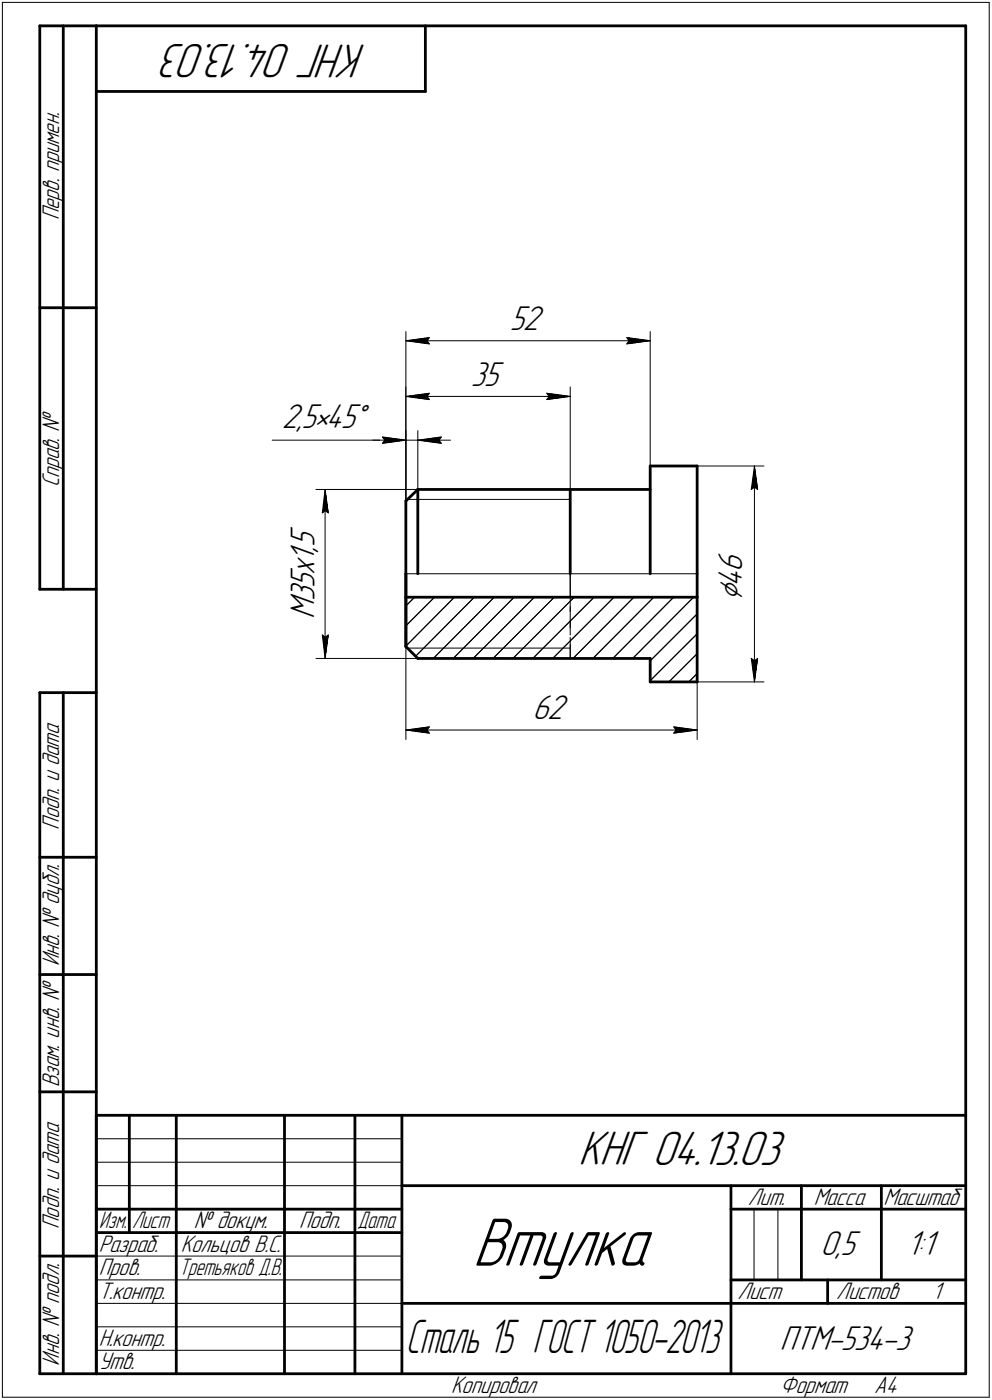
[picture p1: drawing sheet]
<svg xmlns="http://www.w3.org/2000/svg" width="211mm" height="298mm" viewBox="0 0 211 298" stroke-linecap="round" stroke-linejoin="round" font-family="sans-serif">
<g fill="none" stroke="#000" stroke-width=".21">
<path d="M.5 .5v297zM.5 .5h210zM210.5 .5v297zM86.4 70.6v41.6zM86.4 72.6l5-.7zM86.4 72.6l5 .6zM86.4 72.6h51.9zM90.8 72.6l.6 .6zM91.4 71.9l-.6 .7zM133.3 73.2l5-.6zM133.3 71.9l.6 .7zM133.3 71.9l5 .7z"/>
<path d="M133.9 72.6l-.6 .6zM138.3 70.6v33.6zM57.9 93.7h23.5zM79.3 93.7h7.1zM81.4 93.7h5zM81.4 93l5 .7zM81.4 93l.5 .7zM81.4 94.4l5-.7zM81.9 93.7l-.5 .7zM86.4 82.4v24.3zM86.4 91.7v15zM86.4 84.4l5-.7z"/>
<path d="M86.4 84.4l5 .7zM86.4 84.4h34.9zM86.4 93.7h2.5zM88.9 91.7v12.5zM88.9 93.7l5 .7zM88.9 93.7l5-.7zM88.9 93.7h6.9zM90.8 84.4l.6 .7zM91.4 83.7l-.6 .7zM93.4 93.7l.5 .7zM93.9 93l-.5 .7zM116.3 85.1l5-.7z"/>
<path d="M116.3 83.7l.5 .7zM116.3 83.7l5 .7zM116.8 84.4l-.5 .7zM121.3 82.4v31.1zM148.3 99.2h14.3zM160.5 99.2l.7 5zM160.5 99.2l-.6 5zM160.5 99.2v46zM67.2 104.2h21.7zM68.6 109.2l.6-.5zM69.2 104.2l.6 5zM69.2 108.7l.6 .5z"/>
<path d="M69.2 104.2l-.6 5zM69.2 104.2v36zM86.7 106.3h2.2zM88.9 106.3h32.4zM121.3 104.2v18.5zM159.9 104.2l.6-.5zM160.5 103.7l.7 .5zM68.6 135.2l.6 5zM68.6 135.2l.6 .5zM69.2 135.7l.6-.5zM69.8 135.2l-.6 5zM86.4 133.3l6.1-6.1z"/>
<path d="M86.4 122.2v15.5zM86.4 122.2h61.9zM86.4 137.2v20.3zM86.7 138h34.6zM88.2 127.2l-1.8 1.8zM96.7 127.2l-10.3 10.4zM100.9 127.2l-12.5 12.6zM105.2 127.2l-13 13zM109.4 127.2l-13 13zM121.3 122.7v4.5zM121.3 129.2v4.5zM121.3 135.7v4.5z"/>
<path d="M121.3 122.2v5zM121.3 137.2v3zM121.3 132.2v3zM121.3 127.2v3zM134.9 127.2l-13 13zM139.1 127.2l-12.9 13zM143.3 127.2l-12.9 13zM147.6 127.2l-13 13zM148.3 136.2v21.3zM67.2 140.2h46.4zM86.4 155.4l5-.6zM86.4 155.4l5 .7z"/>
<path d="M86.4 155.4h61.9zM90.8 155.4l.6 .7zM91.4 154.8l-.6 .6zM100.7 140.2l13-13zM104.9 140.2l13-13zM109.1 140.2l13.1-13zM113.4 140.2l13-13zM117.6 140.2l13-13zM138.3 144.9l10-9.9zM138.3 140.7l10-10zM142.3 145.2l6-6zM143.3 156.1l5-.7z"/>
<path d="M143.3 154.8l.5 .6zM143.3 154.8l5 .6zM143.8 155.4l-.5 .7zM146.6 145.2l1.7-1.8zM148.3 145.2h14.3zM159.9 140.2l.6 5zM159.9 140.2l.6 .5zM160.5 140.7l.7-.5zM161.2 140.2l-.7 5zM20.5 247.5h65zM20.5 252.5h65zM20.5 242.5h65z"/>
<path d="M160.4 257.5v15zM165.5 257.5v15zM20.5 267.5h65zM20.5 272.5h65zM20.5 277.5h65zM.5 297.5h210zM20.5 282.5h65zM20.5 287.5h65z"/>
</g>
<g fill="none" stroke="#000" stroke-width=".59">
<path d="M8.5 5.5v120zM8.5 5.5h12zM13.5 5.5v120zM20.5 5.5v287zM20.5 5.5h185zM20.5 19.5h70zM90.5 5.5v14zM205.5 5.5v287zM8.5 65.5h12zM138.3 99.2v23zM138.3 99.2h10zM148.3 99.2v23z"/>
<path d="M86.4 106.7l2.5-2.5zM86.4 106.7v15.5zM88.9 104.2h49.4zM88.9 104.2v18zM121.3 104.2v18zM8.5 125.5h12zM86.4 122.2v15.5zM86.4 122.2v5zM86.4 137.7l2.5 2.5zM86.4 127.2h61.9zM86.4 127.2v10.5zM148.3 122.2v5z"/>
<path d="M148.3 127.2v18zM8.5 147.5v145zM8.5 147.5h12zM13.5 147.5v145zM88.9 140.2h49.4zM138.3 145.2h10zM138.3 140.2v5zM8.5 182.5h12zM8.5 207.5h12zM8.5 232.5h12zM20.5 237.5h185zM20.5 237.5v55z"/>
<path d="M27.5 237.5v25zM37.5 237.5v55zM60.5 237.5v55zM75.5 237.5v55zM85.5 237.5v55zM20.5 257.5h65zM85.5 252.5h120zM155.5 252.5v40zM155.5 257.5h15zM170.5 252.5v20zM170.5 257.5h35zM187.5 252.5v20z"/>
<path d="M8.5 267.5h12zM20.5 262.5h65zM85.5 277.5h70zM155.5 277.5h50zM155.5 272.5h50zM176.1 272.5v5zM8.5 292.5h12zM20.5 292.5h185z"/>
</g>
<g fill="#fff" stroke="#fff" stroke-width=".21">
<path d="M113.3 148.4h7.9zM113.3 148.5h7.9zM113.3 148.6h7.9zM113.3 148.7h7.9zM113.3 148.8h7.9zM113.3 148.8h7.9zM113.3 148.9h7.9zM113.3 149h7.9zM113.3 149.1h7.9zM113.3 149.2h7.9zM113.3 149.3h7.9zM113.3 149.4h7.9zM113.3 149.4h7.9zM113.3 149.5h7.9zM113.3 149.6h7.9zM113.3 149.7h7.9zM113.3 149.8h7.9zM113.3 149.9h7.9zM113.3 149.9h7.9zM113.3 150h7.9zM113.3 150.1h7.9zM113.3 150.2h7.9zM113.3 150.3h7.9zM113.3 150.4h7.9zM113.3 150.5h7.9zM113.3 150.5h7.9zM113.3 150.6h7.9zM113.3 150.7h7.9zM113.3 150.8h7.9zM113.3 150.9h7.9zM113.3 151h7.9zM113.3 151h7.9zM113.3 151.1h7.9zM113.3 151.2h7.9zM113.3 151.3h7.9zM113.3 151.4h7.9zM113.3 151.5h7.9zM113.3 151.6h7.9zM113.3 151.6h7.9zM113.3 151.7h7.9zM113.3 151.8h7.9zM113.3 151.9h7.9zM113.3 152h7.9zM113.3 152.1h7.9zM113.3 152.1h7.9zM113.3 152.2h7.9zM113.3 152.3h7.9zM113.3 152.4h7.9zM113.3 152.5h7.9zM113.3 152.6h7.9zM113.3 152.7h7.9zM113.3 152.7h7.9zM113.3 152.8h7.9zM113.3 152.9h7.9zM113.3 153h7.9zM113.3 153.1h7.9zM113.3 153.2h7.9zM113.3 153.2h7.9zM113.3 153.3h7.9zM113.3 153.4h7.9zM113.3 153.5h7.9zM113.3 153.6h7.9zM113.3 153.7h7.9zM113.3 153.8h7.9zM113.3 153.8h7.9zM113.3 153.9h7.9zM113.3 154h7.9zM113.3 154.1h7.9zM113.3 154.2h7.9zM113.3 154.3h7.9zM113.3 154.3h7.9z"/>
<path d="M91.2 154.3h.7zM90.4 154.4h1.5zM89.7 154.5h2.2zM88.9 154.6h3zM88.1 154.7h3.8zM88 154.8h3.9zM87.8 154.9h4.1zM87.5 154.9h4.4zM87.4 155h4.5zM87.2 155.1h4.7zM87 155.2h4.9zM86.8 155.3h5.1zM86.6 155.4h5.3zM86.4 155.4h5.5zM86.6 155.5h5.3zM86.8 155.6h5.1zM87 155.7h4.9zM87.2 155.8h4.7zM87.4 155.9h4.5zM87.5 156h4.4zM87.8 156h4.1zM88 156.1h3.9zM88.1 156.2h3.8zM88.8 156.3h3.1zM89.4 156.4h2.5zM90 156.5h1.9zM90.7 156.5h1.2zM91.3 156.6h.6z"/>
<path d="M142.8 154.3h.8zM142.8 154.4h1.6zM142.8 154.5h2.3zM142.8 154.6h3.1zM142.8 154.7h3.8zM142.8 154.8h4zM142.8 154.9h4.2zM142.8 154.9h4.4zM142.8 155h4.6zM142.8 155.1h4.8zM142.8 155.2h4.9zM142.8 155.3h5.2zM142.8 155.4h5.4zM142.8 155.4h5.5zM142.8 155.5h5.4zM142.8 155.6h5.2zM142.8 155.7h4.9zM142.8 155.8h4.8zM142.8 155.9h4.6zM142.8 156h4.4zM142.8 156h4.2zM142.8 156.1h4zM142.8 156.2h3.8zM142.8 156.3h3.2zM142.8 156.4h2.6zM142.8 156.5h1.9zM142.8 156.5h1.3zM142.8 156.6h.7z"/>
<path d="M108.5 65.4h7.7zM108.5 65.5h7.7zM108.5 65.6h7.7zM108.5 65.7h7.7zM108.5 65.8h7.7zM108.5 65.9h7.7zM108.5 66h7.7zM108.5 66h7.7zM108.5 66.1h7.7zM108.5 66.2h7.7zM108.5 66.3h7.7zM108.5 66.4h7.7zM108.5 66.5h7.7zM108.5 66.5h7.7zM108.5 66.6h7.7zM108.5 66.7h7.7zM108.5 66.8h7.7zM108.5 66.9h7.7zM108.5 67h7.7zM108.5 67.1h7.7zM108.5 67.1h7.7zM108.5 67.2h7.7zM108.5 67.3h7.7zM108.5 67.4h7.7zM108.5 67.5h7.7zM108.5 67.6h7.7zM108.5 67.6h7.7zM108.5 67.7h7.7zM108.5 67.8h7.7zM108.5 67.9h7.7zM108.5 68h7.7zM108.5 68.1h7.7zM108.5 68.2h7.7zM108.5 68.2h7.7zM108.5 68.3h7.7zM108.5 68.4h7.7zM108.5 68.5h7.7zM108.5 68.6h7.7zM108.5 68.7h7.7zM108.5 68.7h7.7zM108.5 68.8h7.7zM108.5 68.9h7.7zM108.5 69h7.7zM108.5 69.1h7.7zM108.5 69.2h7.7zM108.5 69.3h7.7zM108.5 69.3h7.7zM108.5 69.4h7.7zM108.5 69.5h7.7zM108.5 69.6h7.7zM108.5 69.7h7.7zM108.5 69.8h7.7zM108.5 69.8h7.7zM108.5 69.9h7.7zM108.5 70h7.7zM108.5 70.1h7.7zM108.5 70.2h7.7zM108.5 70.3h7.7zM108.5 70.4h7.7zM108.5 70.4h7.7zM108.5 70.5h7.7zM108.5 70.6h7.7zM108.5 70.7h7.7zM108.5 70.8h7.7zM108.5 70.9h7.7zM108.5 71h7.7zM108.5 71h7.7zM108.5 71.1h7.7zM108.5 71.2h7.7zM108.5 71.3h7.7zM108.5 71.4h7.7zM108.5 71.5h7.7z"/>
<path d="M132.8 71.5h.7zM132.8 71.5h1.3zM132.8 71.6h1.9zM132.8 71.7h2.6zM132.8 71.8h3.2zM132.8 71.9h3.8zM132.8 72h4zM132.8 72.1h4.3zM132.8 72.1h4.4zM132.8 72.2h4.7zM132.8 72.3h5zM132.8 72.4h5.1zM132.8 72.5h5.4zM132.8 72.6h5.5zM132.8 72.6h5.4zM132.8 72.7h5.2zM132.8 72.8h5zM132.8 72.9h4.8zM132.8 73h4.6zM132.8 73.1h4.4zM132.8 73.2h4.2zM132.8 73.2h4zM132.8 73.3h3.8zM132.8 73.4h3.2zM132.8 73.5h2.6zM132.8 73.6h1.9zM132.8 73.7h1.3zM132.8 73.7h.7z"/>
<path d="M91.3 71.5h.6zM90.7 71.5h1.2zM90 71.6h1.9zM89.4 71.7h2.5zM88.8 71.8h3.1zM88.1 71.9h3.8zM88 72h3.9zM87.7 72.1h4.2zM87.5 72.1h4.4zM87.3 72.2h4.6zM87 72.3h4.9zM86.9 72.4h5zM86.6 72.5h5.3zM86.4 72.6h5.5zM86.6 72.6h5.3zM86.8 72.7h5.1zM87 72.8h4.9zM87.2 72.9h4.7zM87.4 73h4.5zM87.5 73.1h4.4zM87.8 73.2h4.1zM88 73.2h3.9zM88.1 73.3h3.8zM88.8 73.4h3.1zM89.4 73.5h2.5zM90 73.6h1.9zM90.7 73.7h1.2zM91.3 73.7h.6z"/>
<path d="M152.1 116.5h7.4zM152.1 116.6h7.4zM152.1 116.7h7.4zM152.1 116.8h7.4zM152.1 116.8h7.4zM152.1 116.9h7.4zM152.1 117h7.4zM152.1 117.1h7.4zM152.1 117.2h7.4zM152.1 117.3h7.4zM152.1 117.3h7.4zM152.1 117.4h7.4zM152.1 117.5h7.4zM152.1 117.6h7.4zM152.1 117.7h7.4zM152.1 117.8h7.4zM152.1 117.9h7.4zM152.1 117.9h7.4zM152.1 118h7.4zM152.1 118.1h7.4zM152.1 118.2h7.4zM152.1 118.3h7.4zM152.1 118.4h7.4zM152.1 118.4h7.4zM152.1 118.5h7.4zM152.1 118.6h7.4zM152.1 118.7h7.4zM152.1 118.8h7.4zM152.1 118.9h7.4zM152.1 119h7.4zM152.1 119h7.4zM152.1 119.1h7.4zM152.1 119.2h7.4zM152.1 119.3h7.4zM152.1 119.4h7.4zM152.1 119.5h7.4zM152.1 119.5h7.4zM152.1 119.6h7.4zM152.1 119.7h7.4zM152.1 119.8h7.4zM152.1 119.9h7.4zM152.1 120h7.4zM152.1 120.1h7.4zM152.1 120.1h7.4zM152.1 120.2h7.4zM152.1 120.3h7.4zM152.1 120.4h7.4zM152.1 120.5h7.4zM152.1 120.6h7.4zM152.1 120.6h7.4zM152.1 120.7h7.4zM152.1 120.8h7.4zM152.1 120.9h7.4zM152.1 121h7.4zM152.1 121.1h7.4zM152.1 121.2h7.4zM152.1 121.2h7.4zM152.1 121.3h7.4zM152.1 121.4h7.4zM152.1 121.5h7.4zM152.1 121.6h7.4zM152.1 121.7h7.4zM152.1 121.8h7.4zM152.1 121.8h7.4zM152.1 121.9h7.4zM152.1 122h7.4zM152.1 122.1h7.4zM152.1 122.2h7.4zM152.1 122.3h7.4zM152.1 122.3h7.4zM152.1 122.4h7.4zM152.1 122.5h7.4zM152.1 122.6h7.4zM152.1 122.7h7.4zM152.1 122.8h7.4zM152.1 122.9h7.4zM152.1 122.9h7.4zM152.1 123h7.4zM152.1 123.1h7.4zM152.1 123.2h7.4zM152.1 123.3h7.4zM152.1 123.4h7.4zM152.1 123.4h7.4zM152.1 123.5h7.4zM152.1 123.6h7.4zM152.1 123.7h7.4zM152.1 123.8h7.4zM152.1 123.9h7.4zM152.1 124h7.4zM152.1 124h7.4zM152.1 124.1h7.4zM152.1 124.2h7.4zM152.1 124.3h7.4zM152.1 124.4h7.4zM152.1 124.5h7.4zM152.1 124.5h7.4zM152.1 124.6h7.4zM152.1 124.7h7.4zM152.1 124.8h7.4zM152.1 124.9h7.4zM152.1 125h7.4zM152.1 125.1h7.4zM152.1 125.1h7.4zM152.1 125.2h7.4zM152.1 125.3h7.4zM152.1 125.4h7.4zM152.1 125.5h7.4zM152.1 125.6h7.4zM152.1 125.6h7.4zM152.1 125.7h7.4zM152.1 125.8h7.4zM152.1 125.9h7.4zM152.1 126h7.4zM152.1 126.1h7.4zM152.1 126.2h7.4zM152.1 126.2h7.4zM152.1 126.3h7.4zM152.1 126.4h7.4zM152.1 126.5h7.4zM152.1 126.6h7.4zM152.1 126.7h7.4zM152.1 126.7h7.4zM152.1 126.8h7.4zM152.1 126.9h7.4zM152.1 127h7.4zM152.1 127.1h7.4zM152.1 127.2h7.4zM152.1 127.3h7.4zM152.1 127.3h7.4zM152.1 127.4h7.4zM152.1 127.5h7.4zM152.1 127.6h7.4zM152.1 127.7h7.4zM152.1 127.8h7.4zM152.1 127.8h7.4z"/>
<path d="M159.3 139.7h2.5zM159.4 139.8h2.4zM159.4 139.9h2.4zM159.4 140h2.4zM159.4 140h2.4zM159.4 140.1h2.4zM159.4 140.2h2.4zM159.4 140.3h2.4zM159.4 140.4h2.3zM159.5 140.5h2.2zM159.5 140.5h2.2zM159.5 140.6h2.2zM159.5 140.7h2.2zM159.5 140.8h2.2zM159.5 140.9h2.2zM159.5 141h2.1zM159.5 141.1h2.1zM159.5 141.1h2.1zM159.6 141.2h2zM159.6 141.3h2zM159.6 141.4h2zM159.6 141.5h2zM159.6 141.6h1.9zM159.6 141.6h1.9zM159.6 141.7h1.9zM159.6 141.8h1.9zM159.6 141.9h1.9zM159.7 142h1.8zM159.7 142.1h1.8zM159.7 142.2h1.8zM159.7 142.2h1.8zM159.7 142.3h1.8zM159.7 142.4h1.8zM159.7 142.5h1.8zM159.7 142.6h1.8zM159.7 142.7h1.8zM159.8 142.7h1.7zM159.8 142.8h1.6zM159.8 142.9h1.6zM159.8 143h1.6zM159.8 143.1h1.6zM159.8 143.2h1.6zM159.8 143.3h1.6zM159.8 143.3h1.6zM159.8 143.4h1.5zM159.9 143.5h1.4zM159.9 143.6h1.4zM159.9 143.7h1.3zM159.9 143.8h1.3zM160 143.8h1.1zM160 143.9h1.1zM160 144h1zM160.1 144.1h.9zM160.1 144.2h.9zM160.2 144.3h.8zM160.2 144.4h.8zM160.3 144.4h.6zM160.3 144.5h.6zM160.3 144.6h.5zM160.4 144.7h.4zM160.4 144.8h.4zM160.4 144.9h.3zM160.4 144.9h.3z"/>
<path d="M160.4 99.5h.3zM160.4 99.6h.3zM160.4 99.7h.4zM160.4 99.7h.4zM160.3 99.8h.5zM160.3 99.9h.6zM160.3 100h.6zM160.2 100.1h.8zM160.2 100.2h.8zM160.1 100.2h.9zM160.1 100.3h.9zM160 100.4h1zM160 100.5h1.1zM160 100.6h1.1zM159.9 100.7h1.3zM159.9 100.8h1.3zM159.9 100.8h1.4zM159.9 100.9h1.4zM159.8 101h1.5zM159.8 101.1h1.6zM159.8 101.2h1.6zM159.8 101.3h1.6zM159.8 101.3h1.6zM159.8 101.4h1.6zM159.8 101.5h1.6zM159.8 101.6h1.6zM159.8 101.7h1.7zM159.7 101.8h1.8zM159.7 101.9h1.8zM159.7 101.9h1.8zM159.7 102h1.8zM159.7 102.1h1.8zM159.7 102.2h1.8zM159.7 102.3h1.8zM159.7 102.4h1.8zM159.7 102.4h1.8zM159.6 102.5h1.9zM159.6 102.6h1.9zM159.6 102.7h1.9zM159.6 102.8h1.9zM159.6 102.9h1.9zM159.6 103h2zM159.6 103h2zM159.6 103.1h2zM159.6 103.2h2zM159.5 103.3h2.1zM159.5 103.4h2.1zM159.5 103.5h2.1zM159.5 103.5h2.2zM159.5 103.6h2.2zM159.5 103.7h2.2zM159.5 103.8h2.2zM159.5 103.9h2.2zM159.5 104h2.2zM159.4 104.1h2.3zM159.4 104.1h2.4zM159.4 104.2h2.4zM159.4 104.3h2.4zM159.4 104.4h2.4zM159.4 104.5h2.4zM159.4 104.6h2.4zM159.4 104.6h2.4z"/>
<path d="M62.1 112.6h6.1zM62.1 112.7h6.1zM62.1 112.8h6.1zM62.1 112.9h6.1zM62.1 112.9h6.1zM62.1 113h6.1zM62.1 113.1h6.1zM62.1 113.2h6.1zM62.1 113.3h6.1zM62.1 113.4h6.1zM62.1 113.5h6.1zM62.1 113.5h6.1zM62.1 113.6h6.1zM62.1 113.7h6.1zM62.1 113.8h6.1zM62.1 113.9h6.1zM62.1 114h6.1zM62.1 114h6.1zM62.1 114.1h6.1zM62.1 114.2h6.1zM62.1 114.3h6.1zM62.1 114.4h6.1zM62.1 114.5h6.1zM62.1 114.6h6.1zM62.1 114.6h6.1zM62.1 114.7h6.1zM62.1 114.8h6.1zM62.1 114.9h6.1zM62.1 115h6.1zM62.1 115.1h6.1zM62.1 115.1h6.1zM62.1 115.2h6.1zM62.1 115.3h6.1zM62.1 115.4h6.1zM62.1 115.5h6.1zM62.1 115.6h6.1zM62.1 115.7h6.1zM62.1 115.7h6.1zM62.1 115.8h6.1zM62.1 115.9h6.1zM62.1 116h6.1zM62.1 116.1h6.1zM62.1 116.2h6.1zM62.1 116.2h6.1zM62.1 116.3h6.1zM62.1 116.4h6.1zM62.1 116.5h6.1zM62.1 116.6h6.1zM62.1 116.7h6.1zM62.1 116.8h6.1zM62.1 116.8h6.1zM62.1 116.9h6.1zM62.1 117h6.1zM62.1 117.1h6.1zM62.1 117.2h6.1zM62.1 117.3h6.1zM62.1 117.3h6.1zM62.1 117.4h6.1zM62.1 117.5h6.1zM62.1 117.6h6.1zM62.1 117.7h6.1zM62.1 117.8h6.1zM62.1 117.9h6.1zM62.1 117.9h6.1zM62.1 118h6.1zM62.1 118.1h6.1zM62.1 118.2h6.1zM62.1 118.3h6.1zM62.1 118.4h6.1zM62.1 118.4h6.1zM62.1 118.5h6.1zM62.1 118.6h6.1zM62.1 118.7h6.1zM62.1 118.8h6.1zM62.1 118.9h6.1zM62.1 119h6.1zM62.1 119h6.1zM62.1 119.1h6.1zM62.1 119.2h6.1zM62.1 119.3h6.1zM62.1 119.4h6.1zM62.1 119.5h6.1zM62.1 119.5h6.1zM62.1 119.6h6.1zM62.1 119.7h6.1zM62.1 119.8h6.1zM62.1 119.9h6.1zM62.1 120h6.1zM62.1 120.1h6.1zM62.1 120.1h6.1zM62.1 120.2h6.1zM62.1 120.3h6.1zM62.1 120.4h6.1zM62.1 120.5h6.1zM62.1 120.6h6.1zM62.1 120.6h6.1zM62.1 120.7h6.1zM62.1 120.8h6.1zM62.1 120.9h6.1zM62.1 121h6.1zM62.1 121.1h6.1zM62.1 121.2h6.1zM62.1 121.2h6.1zM62.1 121.3h6.1zM62.1 121.4h6.1zM62.1 121.5h6.1zM62.1 121.6h6.1zM62.1 121.7h6.1zM62.1 121.8h6.1zM62.1 121.8h6.1zM62.1 121.9h6.1zM62.1 122h6.1zM62.1 122.1h6.1zM62.1 122.2h6.1zM62.1 122.3h6.1zM62.1 122.3h6.1zM62.1 122.4h6.1zM62.1 122.5h6.1zM62.1 122.6h6.1zM62.1 122.7h6.1zM62.1 122.8h6.1zM62.1 122.9h6.1zM62.1 122.9h6.1zM62.1 123h6.1zM62.1 123.1h6.1zM62.1 123.2h6.1zM62.1 123.3h6.1zM62.1 123.4h6.1zM62.1 123.4h6.1zM62.1 123.5h6.1zM62.1 123.6h6.1zM62.1 123.7h6.1zM62.1 123.8h6.1zM62.1 123.9h6.1zM62.1 124h6.1zM62.1 124h6.1zM62.1 124.1h6.1zM62.1 124.2h6.1zM62.1 124.3h6.1zM62.1 124.4h6.1zM62.1 124.5h6.1zM62.1 124.5h6.1zM62.1 124.6h6.1zM62.1 124.7h6.1zM62.1 124.8h6.1zM62.1 124.9h6.1zM62.1 125h6.1zM62.1 125.1h6.1zM62.1 125.1h6.1zM62.1 125.2h6.1zM62.1 125.3h6.1zM62.1 125.4h6.1zM62.1 125.5h6.1zM62.1 125.6h6.1zM62.1 125.6h6.1zM62.1 125.7h6.1zM62.1 125.8h6.1zM62.1 125.9h6.1zM62.1 126h6.1zM62.1 126.1h6.1zM62.1 126.2h6.1zM62.1 126.2h6.1zM62.1 126.3h6.1zM62.1 126.4h6.1zM62.1 126.5h6.1zM62.1 126.6h6.1zM62.1 126.7h6.1zM62.1 126.7h6.1zM62.1 126.8h6.1zM62.1 126.9h6.1zM62.1 127h6.1zM62.1 127.1h6.1zM62.1 127.2h6.1zM62.1 127.3h6.1zM62.1 127.3h6.1zM62.1 127.4h6.1zM62.1 127.5h6.1zM62.1 127.6h6.1zM62.1 127.7h6.1zM62.1 127.8h6.1zM62.1 127.8h6.1zM62.1 127.9h6.1zM62.1 128h6.1zM62.1 128.1h6.1zM62.1 128.2h6.1zM62.1 128.3h6.1zM62.1 128.4h6.1zM62.1 128.4h6.1zM62.1 128.5h6.1zM62.1 128.6h6.1zM62.1 128.7h6.1zM62.1 128.8h6.1zM62.1 128.9h6.1zM62.1 128.9h6.1zM62.1 129h6.1zM62.1 129.1h6.1zM62.1 129.2h6.1zM62.1 129.3h6.1zM62.1 129.4h6.1zM62.1 129.5h6.1zM62.1 129.5h6.1zM62.1 129.6h6.1zM62.1 129.7h6.1zM62.1 129.8h6.1zM62.1 129.9h6.1zM62.1 130h6.1zM62.1 130h6.1zM62.1 130.1h6.1zM62.1 130.2h6.1zM62.1 130.3h6.1zM62.1 130.4h6.1zM62.1 130.5h6.1zM62.1 130.6h6.1zM62.1 130.6h6.1zM62.1 130.7h6.1zM62.1 130.8h6.1zM62.1 130.9h6.1zM62.1 131h6.1zM62.1 131.1h6.1zM62.1 131.1h6.1zM62.1 131.2h6.1zM62.1 131.3h6.1zM62.1 131.4h6.1zM62.1 131.5h6.1zM62.1 131.6h6.1zM62.1 131.7h6.1zM62.1 131.7h6.1z"/>
<path d="M69.1 104.5h.2zM69.1 104.6h.2zM69.1 104.6h.3zM69 104.7h.4zM69 104.8h.4zM68.9 104.9h.6zM68.9 105h.6zM68.9 105.1h.7zM68.8 105.2h.8zM68.8 105.2h.9zM68.8 105.3h.9zM68.7 105.4h1zM68.7 105.5h1.1zM68.7 105.6h1.1zM68.7 105.7h1.1zM68.7 105.7h1.1zM68.6 105.8h1.3zM68.6 105.9h1.3zM68.5 106h1.4zM68.5 106.1h1.5zM68.5 106.2h1.5zM68.5 106.3h1.5zM68.5 106.3h1.5zM68.5 106.4h1.5zM68.5 106.5h1.5zM68.5 106.6h1.5zM68.4 106.7h1.7zM68.4 106.8h1.7zM68.4 106.8h1.7zM68.4 106.9h1.7zM68.4 107h1.7zM68.4 107.1h1.7zM68.4 107.2h1.7zM68.3 107.3h1.9zM68.3 107.4h1.9zM68.3 107.4h1.9zM68.3 107.5h1.9zM68.3 107.6h1.9zM68.3 107.7h1.9zM68.3 107.8h1.9zM68.2 107.9h2zM68.2 107.9h2.1zM68.2 108h2.1zM68.2 108.1h2.1zM68.2 108.2h2.1zM68.2 108.3h2.1zM68.2 108.4h2.1zM68.2 108.5h2.1zM68.2 108.5h2.2zM68.2 108.6h2.2zM68.2 108.7h2.2zM68.2 108.8h2.2zM68.2 108.9h2.2zM68.2 109h2.2zM68.2 109.1h2.2zM68.1 109.1h2.3zM68.1 109.2h2.3zM68.1 109.3h2.3zM68.1 109.4h2.3zM68.1 109.5h2.3zM68.1 109.6h2.3zM68.1 109.6h2.3z"/>
<path d="M68 134.7h2.4zM68.1 134.8h2.3zM68.1 134.9h2.3zM68.1 135h2.3zM68.1 135h2.3zM68.1 135.1h2.3zM68.1 135.2h2.3zM68.1 135.3h2.3zM68.2 135.4h2.2zM68.2 135.5h2.2zM68.2 135.6h2.2zM68.2 135.6h2.2zM68.2 135.7h2.2zM68.2 135.8h2.2zM68.2 135.9h2.2zM68.2 136h2.1zM68.2 136.1h2.1zM68.2 136.1h2.1zM68.2 136.2h2.1zM68.2 136.3h2.1zM68.2 136.4h2.1zM68.2 136.5h2.1zM68.2 136.6h2zM68.3 136.7h1.9zM68.3 136.7h1.9zM68.3 136.8h1.9zM68.3 136.9h1.9zM68.3 137h1.9zM68.3 137.1h1.9zM68.3 137.2h1.9zM68.4 137.2h1.7zM68.4 137.3h1.7zM68.4 137.4h1.7zM68.4 137.5h1.7zM68.4 137.6h1.7zM68.4 137.7h1.7zM68.4 137.8h1.7zM68.5 137.8h1.5zM68.5 137.9h1.5zM68.5 138h1.5zM68.5 138.1h1.5zM68.5 138.2h1.5zM68.5 138.3h1.5zM68.5 138.3h1.5zM68.5 138.4h1.4zM68.6 138.5h1.3zM68.6 138.6h1.3zM68.7 138.7h1.1zM68.7 138.8h1.1zM68.7 138.9h1.1zM68.7 138.9h1.1zM68.7 139h1zM68.8 139.1h.9zM68.8 139.2h.9zM68.8 139.3h.8zM68.9 139.4h.7zM68.9 139.4h.6zM68.9 139.5h.6zM69 139.6h.4zM69 139.7h.4zM69.1 139.8h.3zM69.1 139.9h.2zM69.1 140h.2z"/>
<path d="M100.2 77.4h7.1zM100.2 77.5h7.1zM100.2 77.6h7.1zM100.2 77.6h7.1zM100.2 77.7h7.1zM100.2 77.8h7.1zM100.2 77.9h7.1zM100.2 78h7.1zM100.2 78.1h7.1zM100.2 78.1h7.1zM100.2 78.2h7.1zM100.2 78.3h7.1zM100.2 78.4h7.1zM100.2 78.5h7.1zM100.2 78.6h7.1zM100.2 78.7h7.1zM100.2 78.7h7.1zM100.2 78.8h7.1zM100.2 78.9h7.1zM100.2 79h7.1zM100.2 79.1h7.1zM100.2 79.2h7.1zM100.2 79.2h7.1zM100.2 79.3h7.1zM100.2 79.4h7.1zM100.2 79.5h7.1zM100.2 79.6h7.1zM100.2 79.7h7.1zM100.2 79.8h7.1zM100.2 79.8h7.1zM100.2 79.9h7.1zM100.2 80h7.1zM100.2 80.1h7.1zM100.2 80.2h7.1zM100.2 80.3h7.1zM100.2 80.3h7.1zM100.2 80.4h7.1zM100.2 80.5h7.1zM100.2 80.6h7.1zM100.2 80.7h7.1zM100.2 80.8h7.1zM100.2 80.9h7.1zM100.2 80.9h7.1zM100.2 81h7.1zM100.2 81.1h7.1zM100.2 81.2h7.1zM100.2 81.3h7.1zM100.2 81.4h7.1zM100.2 81.4h7.1zM100.2 81.5h7.1zM100.2 81.6h7.1zM100.2 81.7h7.1zM100.2 81.8h7.1zM100.2 81.9h7.1zM100.2 82h7.1zM100.2 82h7.1zM100.2 82.1h7.1zM100.2 82.2h7.1zM100.2 82.3h7.1zM100.2 82.4h7.1zM100.2 82.5h7.1zM100.2 82.5h7.1zM100.2 82.6h7.1zM100.2 82.7h7.1zM100.2 82.8h7.1zM100.2 82.9h7.1zM100.2 83h7.1zM100.2 83.1h7.1zM100.2 83.1h7.1zM100.2 83.2h7.1zM100.2 83.3h7.1z"/>
<path d="M91.2 83.3h.7zM90.4 83.4h1.5zM89.7 83.5h2.2zM88.9 83.6h3zM88.1 83.7h3.8zM88 83.7h3.9zM87.8 83.8h4.1zM87.5 83.9h4.4zM87.4 84h4.5zM87.2 84.1h4.7zM87 84.2h4.9zM86.8 84.2h5.1zM86.6 84.3h5.3zM86.4 84.4h5.5zM86.6 84.5h5.3zM86.8 84.6h5.1zM87 84.7h4.9zM87.2 84.8h4.7zM87.4 84.8h4.5zM87.5 84.9h4.4zM87.8 85h4.1zM88 85.1h3.9zM88.1 85.2h3.8zM88.8 85.3h3.1zM89.4 85.3h2.5zM90 85.4h1.9zM90.7 85.5h1.2zM91.3 85.6h.6z"/>
<path d="M115.8 83.3h.8zM115.8 83.4h1.5zM115.8 83.5h2.3zM115.8 83.6h3.1zM115.8 83.7h3.7zM115.8 83.7h4zM115.8 83.8h4.2zM115.8 83.9h4.3zM115.8 84h4.6zM115.8 84.1h4.8zM115.8 84.2h4.9zM115.8 84.2h5.2zM115.8 84.3h5.4zM115.8 84.4h5.5zM115.8 84.5h5.4zM115.8 84.6h5.2zM115.8 84.7h4.9zM115.8 84.8h4.8zM115.8 84.8h4.6zM115.8 84.9h4.3zM115.8 85h4.2zM115.8 85.1h4zM115.8 85.2h3.7zM115.8 85.3h3.2zM115.8 85.3h2.6zM115.8 85.4h1.9zM115.8 85.5h1.3zM115.8 85.6h.7z"/>
<path d="M59.9 85.3h18.8zM59.9 85.4h18.8zM59.9 85.5h18.8zM59.9 85.6h18.8zM59.9 85.7h18.8zM59.9 85.8h18.8zM59.9 85.9h18.8zM59.9 85.9h18.8zM59.9 86h18.8zM59.9 86.1h18.8zM59.9 86.2h18.8zM59.9 86.3h18.8zM59.9 86.4h18.8zM59.9 86.4h18.8zM59.9 86.5h18.8zM59.9 86.6h18.8zM59.9 86.7h18.8zM59.9 86.8h18.8zM59.9 86.9h18.8zM59.9 87h18.8zM59.9 87h18.8zM59.9 87.1h18.8zM59.9 87.2h18.8zM59.9 87.3h18.8zM59.9 87.4h18.8zM59.9 87.5h18.8zM59.9 87.5h18.8zM59.9 87.6h18.8zM59.9 87.7h18.8zM59.9 87.8h18.8zM59.9 87.9h18.8zM59.9 88h18.8zM59.9 88.1h18.8zM59.9 88.1h18.8zM59.9 88.2h18.8zM59.9 88.3h18.8zM59.9 88.4h18.8zM59.9 88.5h18.8zM59.9 88.6h18.8zM59.9 88.6h18.8zM59.9 88.7h18.8zM59.9 88.8h18.8zM59.9 88.9h18.8zM59.9 89h18.8zM59.9 89.1h18.8zM59.9 89.2h18.8zM59.9 89.2h18.8zM59.9 89.3h18.8zM59.9 89.4h18.8zM59.9 89.5h18.8zM59.9 89.6h18.8zM59.9 89.7h18.8zM59.9 89.7h18.8zM59.9 89.8h18.8zM59.9 89.9h18.8zM59.9 90h18.8zM59.9 90.1h18.8zM59.9 90.2h18.8zM59.9 90.3h18.8zM59.9 90.3h18.8zM59.9 90.4h18.8zM59.9 90.5h18.8zM59.9 90.6h18.8zM59.9 90.7h18.8zM59.9 90.8h18.8zM59.9 90.8h18.8zM59.9 90.9h18.8zM59.9 91h18.8zM59.9 91.1h18.8zM59.9 91.2h18.8zM59.9 91.3h18.8zM59.9 91.4h18.8zM59.9 91.4h18.8zM59.9 91.5h18.8zM59.9 91.6h18.8zM59.9 91.7h18.8zM59.9 91.8h18.8zM59.9 91.9h18.8zM59.9 91.9h18.8zM59.9 92h18.8zM59.9 92.1h18.8zM59.9 92.2h18.8zM59.9 92.3h18.8zM59.9 92.4h18.8zM59.9 92.5h18.8zM59.9 92.5h18.8zM59.9 92.6h18.8z"/>
<path d="M80.9 92.5h.6zM80.9 92.6h1.2zM80.9 92.7h1.8zM80.9 92.8h2.5zM80.9 92.9h3.1zM80.9 93h3.7zM80.9 93h3.9zM80.9 93.1h4.1zM80.9 93.2h4.3zM80.9 93.3h4.5zM80.9 93.4h4.7zM80.9 93.5h4.9zM80.9 93.6h5.1zM80.9 93.6h5.3zM80.9 93.7h5.5zM80.9 93.8h5.3zM80.9 93.9h5.1zM80.9 94h4.9zM80.9 94.1h4.7zM80.9 94.1h4.5zM80.9 94.2h4.3zM80.9 94.3h4.1zM80.9 94.4h3.9zM80.9 94.5h3.7zM80.9 94.6h3zM80.9 94.7h2.2zM80.9 94.7h1.5zM80.9 94.8h.7z"/>
<path d="M93.8 92.5h.6zM93.2 92.6h1.2zM92.5 92.7h1.9zM91.9 92.8h2.5zM91.4 92.9h3zM90.7 93h3.7zM90.5 93h3.9zM90.3 93.1h4.1zM90.1 93.2h4.3zM89.9 93.3h4.5zM89.7 93.4h4.7zM89.5 93.5h4.9zM89.3 93.6h5.1zM89.2 93.6h5.2zM88.9 93.7h5.5zM89.2 93.8h5.2zM89.3 93.9h5.1zM89.5 94h4.9zM89.7 94.1h4.7zM89.9 94.1h4.5zM90.1 94.2h4.3zM90.3 94.3h4.1zM90.5 94.4h3.9zM90.7 94.5h3.7zM91.4 94.6h3zM92.2 94.7h2.2zM93 94.7h1.4zM93.7 94.8h.7z"/>
</g>
<g fill="#000" stroke="#000" stroke-width=".21">
<path d="M86.4 72.6h4.4zM87 72.6h3.9zM87.6 72.7h3.4zM88.3 72.8h2.8zM88.9 72.9h2.2zM89.5 73h1.7zM90.2 73.1h1.1zM90.8 73.2h.6z"/>
<path d="M90.8 72h.6zM90.2 72.1h1.1zM89.5 72.1h1.7zM88.9 72.2h2.2zM88.3 72.3h2.8zM87.6 72.4h3.4zM87 72.5h3.9z"/>
<path d="M133.4 72h.6zM133.5 72.1h1.1zM133.6 72.1h1.7zM133.6 72.2h2.3zM133.7 72.3h2.8zM133.8 72.4h3.4zM133.9 72.5h3.9z"/>
<path d="M133.9 72.6h4.4zM133.9 72.6h3.9zM133.8 72.7h3.4zM133.7 72.8h2.8zM133.6 72.9h2.3zM133.6 73h1.7zM133.5 73.1h1.1zM133.4 73.2h.6z"/>
<path d="M81.4 93.1h.6zM81.5 93.2h1.1zM81.6 93.3h1.7zM81.6 93.4h2.3zM81.7 93.5h2.8zM81.8 93.6h3.4zM81.9 93.6h3.9z"/>
<path d="M81.9 93.7h4.5zM81.9 93.8h3.9zM81.8 93.9h3.4zM81.7 94h2.8zM81.6 94.1h2.3zM81.6 94.1h1.7zM81.5 94.2h1.1zM81.4 94.3h.6z"/>
<path d="M86.4 84.4h4.4zM87 84.5h3.9zM87.6 84.6h3.4zM88.3 84.7h2.8zM88.9 84.8h2.2zM89.5 84.8h1.7zM90.2 84.9h1.1zM90.8 85h.6z"/>
<path d="M88.9 93.7h4.5zM89.6 93.8h3.9zM90.2 93.9h3.4zM90.8 94h2.8zM91.4 94.1h2.2zM92 94.1h1.7zM92.7 94.2h1.1zM93.3 94.3h.6z"/>
<path d="M90.8 83.8h.6zM90.2 83.9h1.1zM89.5 84h1.7zM88.9 84.1h2.2zM88.3 84.2h2.8zM87.6 84.2h3.4zM87 84.3h3.9z"/>
<path d="M93.3 93.1h.6zM92.7 93.2h1.1zM92 93.3h1.7zM91.4 93.4h2.2zM90.8 93.5h2.8zM90.2 93.6h3.4zM89.6 93.6h3.9z"/>
<path d="M116.4 83.8h.6zM116.5 83.9h1.1zM116.6 84h1.7zM116.6 84.1h2.3zM116.7 84.2h2.8zM116.8 84.2h3.3zM116.8 84.3h3.9z"/>
<path d="M116.8 84.4h4.5zM116.8 84.5h3.9zM116.8 84.6h3.3zM116.7 84.7h2.8zM116.6 84.8h2.3zM116.6 84.8h1.7zM116.5 84.9h1.1zM116.4 85h.6z"/>
<path d="M160.4 100.5h.1zM160.4 100.6h.1zM160.4 100.7h.1zM160.4 100.8h.1zM160.4 100.8h.1zM160.4 100.9h.1zM160.4 101h.1zM160.4 101.1h.1zM160.3 101.2h.2zM160.3 101.3h.2zM160.3 101.3h.2zM160.3 101.4h.2zM160.3 101.5h.2zM160.3 101.6h.2zM160.3 101.7h.2zM160.2 101.8h.3zM160.2 101.9h.3zM160.2 101.9h.3zM160.2 102h.3zM160.2 102.1h.3zM160.2 102.2h.3zM160.2 102.3h.3zM160.1 102.4h.4zM160.1 102.4h.4zM160.1 102.5h.4zM160.1 102.6h.4zM160.1 102.7h.4zM160.1 102.8h.4zM160.1 102.9h.4zM160.1 103h.4zM160 103h.5zM160 103.1h.5zM160 103.2h.5zM160 103.3h.5zM160 103.4h.5zM160 103.5h.5zM160 103.5h.5zM159.9 103.6h.6zM159.9 103.7h.6zM159.9 103.8h.5zM159.9 103.9h.5zM159.9 104h.3zM159.9 104.1h.2z"/>
<path d="M160.5 99.9h.2zM160.5 100h.2zM160.5 100.1h.2zM160.5 100.2h.2zM160.5 100.2h.2zM160.5 100.3h.2zM160.5 100.4h.2zM160.5 100.5h.3zM160.5 100.6h.3zM160.5 100.7h.3zM160.5 100.8h.3zM160.5 100.8h.3zM160.5 100.9h.3zM160.5 101h.3zM160.5 101.1h.3zM160.5 101.2h.4zM160.5 101.3h.4zM160.5 101.3h.4zM160.5 101.4h.4zM160.5 101.5h.4zM160.5 101.6h.4zM160.5 101.7h.4zM160.5 101.8h.5zM160.5 101.9h.5zM160.5 101.9h.5zM160.5 102h.5zM160.5 102.1h.5zM160.5 102.2h.5zM160.5 102.3h.5zM160.5 102.4h.5zM160.5 102.4h.5zM160.5 102.5h.5zM160.5 102.6h.5zM160.5 102.7h.5zM160.5 102.8h.5zM160.5 102.9h.5zM160.5 103h.5zM160.5 103h.6zM160.5 103.1h.6zM160.5 103.2h.6zM160.5 103.3h.6zM160.5 103.4h.6zM160.5 103.5h.6zM160.5 103.5h.6zM160.5 103.6h.7zM160.5 103.7h.7zM160.7 103.8h.5zM160.8 103.9h.4zM160.9 104h.3zM161 104.1h.2z"/>
<path d="M69 105.7h.2zM69 105.7h.2zM69 105.8h.2zM69 105.9h.2zM69 106h.2zM69 106.1h.2zM69 106.2h.2zM69 106.3h.2zM69 106.3h.2zM68.9 106.4h.3zM68.9 106.5h.3zM68.9 106.6h.3zM68.9 106.7h.3zM68.9 106.8h.3zM68.9 106.8h.3zM68.9 106.9h.3zM68.9 107h.3zM68.8 107.1h.4zM68.8 107.2h.4zM68.8 107.3h.4zM68.8 107.4h.4zM68.8 107.4h.4zM68.8 107.5h.4zM68.8 107.6h.4zM68.8 107.7h.4zM68.8 107.8h.4zM68.7 107.9h.5zM68.7 107.9h.5zM68.7 108h.5zM68.7 108.1h.5zM68.7 108.2h.5zM68.7 108.3h.5zM68.7 108.4h.5zM68.7 108.5h.5zM68.7 108.5h.5zM68.7 108.6h.5zM68.7 108.7h.5zM68.7 108.8h.4zM68.7 108.9h.3zM68.7 109h.2zM68.7 109.1h.1z"/>
<path d="M69.2 104.9h.1zM69.2 105h.1zM69.2 105.1h.1zM69.2 105.2h.1zM69.2 105.2h.1zM69.2 105.3h.1zM69.2 105.4h.1zM69.2 105.5h.2zM69.2 105.6h.2zM69.2 105.7h.2zM69.2 105.7h.2zM69.2 105.8h.2zM69.2 105.9h.2zM69.2 106h.2zM69.2 106.1h.2zM69.2 106.2h.3zM69.2 106.3h.3zM69.2 106.3h.3zM69.2 106.4h.3zM69.2 106.5h.3zM69.2 106.6h.3zM69.2 106.7h.3zM69.2 106.8h.4zM69.2 106.8h.4zM69.2 106.9h.4zM69.2 107h.4zM69.2 107.1h.4zM69.2 107.2h.4zM69.2 107.3h.4zM69.2 107.4h.5zM69.2 107.4h.5zM69.2 107.5h.5zM69.2 107.6h.5zM69.2 107.7h.5zM69.2 107.8h.5zM69.2 107.9h.5zM69.2 107.9h.5zM69.2 108h.6zM69.2 108.1h.6zM69.2 108.2h.6zM69.2 108.3h.6zM69.2 108.4h.6zM69.2 108.5h.6zM69.2 108.5h.6zM69.2 108.6h.6zM69.2 108.7h.6zM69.3 108.8h.5zM69.4 108.9h.4zM69.5 109h.3zM69.7 109.1h.1z"/>
<path d="M68.7 135.4h.1zM68.7 135.5h.2zM68.7 135.6h.3zM68.7 135.6h.4zM68.7 135.7h.5zM68.7 135.8h.5zM68.7 135.9h.5zM68.7 136h.5zM68.7 136.1h.5zM68.7 136.1h.5zM68.7 136.2h.5zM68.7 136.3h.5zM68.7 136.4h.5zM68.7 136.5h.5zM68.7 136.6h.5zM68.8 136.7h.4zM68.8 136.7h.4zM68.8 136.8h.4zM68.8 136.9h.4zM68.8 137h.4zM68.8 137.1h.4zM68.8 137.2h.4zM68.8 137.2h.4zM68.8 137.3h.4zM68.9 137.4h.3zM68.9 137.5h.3zM68.9 137.6h.3zM68.9 137.7h.3zM68.9 137.8h.3zM68.9 137.8h.3zM68.9 137.9h.3zM68.9 138h.3zM69 138.1h.2zM69 138.2h.2zM69 138.3h.2zM69 138.3h.2zM69 138.4h.2zM69 138.5h.2zM69 138.6h.2zM69 138.7h.2zM69 138.8h.2z"/>
<path d="M69.7 135.4h.1zM69.5 135.5h.3zM69.4 135.6h.4zM69.3 135.6h.5zM69.2 135.7h.6zM69.2 135.8h.6zM69.2 135.9h.6zM69.2 136h.6zM69.2 136.1h.6zM69.2 136.1h.6zM69.2 136.2h.6zM69.2 136.3h.6zM69.2 136.4h.6zM69.2 136.5h.5zM69.2 136.6h.5zM69.2 136.7h.5zM69.2 136.7h.5zM69.2 136.8h.5zM69.2 136.9h.5zM69.2 137h.5zM69.2 137.1h.5zM69.2 137.2h.4zM69.2 137.2h.4zM69.2 137.3h.4zM69.2 137.4h.4zM69.2 137.5h.4zM69.2 137.6h.4zM69.2 137.7h.4zM69.2 137.8h.3zM69.2 137.8h.3zM69.2 137.9h.3zM69.2 138h.3zM69.2 138.1h.3zM69.2 138.2h.3zM69.2 138.3h.3zM69.2 138.3h.2zM69.2 138.4h.2zM69.2 138.5h.2zM69.2 138.6h.2zM69.2 138.7h.2zM69.2 138.8h.2zM69.2 138.9h.2zM69.2 138.9h.2zM69.2 139h.1zM69.2 139.1h.1zM69.2 139.2h.1zM69.2 139.3h.1zM69.2 139.4h.1zM69.2 139.4h.1zM69.2 139.5h.1z"/>
<path d="M86.4 155.4h4.4zM87 155.5h3.9zM87.6 155.6h3.4zM88.3 155.7h2.8zM88.9 155.8h2.2zM89.5 155.9h1.7zM90.2 156h1.1zM90.8 156h.6z"/>
<path d="M90.8 154.9h.6zM90.2 154.9h1.1zM89.5 155h1.7zM88.9 155.1h2.2zM88.3 155.2h2.8zM87.6 155.3h3.4zM87 155.4h3.9z"/>
<path d="M143.4 154.9h.6zM143.5 154.9h1.1zM143.6 155h1.7zM143.6 155.1h2.3zM143.7 155.2h2.8zM143.8 155.3h3.4zM143.8 155.4h3.9z"/>
<path d="M143.8 155.4h4.5zM143.8 155.5h3.9zM143.8 155.6h3.4zM143.7 155.7h2.8zM143.6 155.8h2.3zM143.6 155.9h1.7zM143.5 156h1.1zM143.4 156h.6z"/>
<path d="M159.9 140.4h.2zM159.9 140.5h.3zM159.9 140.5h.5zM159.9 140.6h.5zM159.9 140.7h.6zM159.9 140.8h.6zM160 140.9h.5zM160 141h.5zM160 141.1h.5zM160 141.1h.5zM160 141.2h.5zM160 141.3h.5zM160 141.4h.5zM160.1 141.5h.4zM160.1 141.6h.4zM160.1 141.6h.4zM160.1 141.7h.4zM160.1 141.8h.4zM160.1 141.9h.4zM160.1 142h.4zM160.1 142.1h.4zM160.2 142.2h.3zM160.2 142.2h.3zM160.2 142.3h.3zM160.2 142.4h.3zM160.2 142.5h.3zM160.2 142.6h.3zM160.2 142.7h.3zM160.3 142.7h.2zM160.3 142.8h.2zM160.3 142.9h.2zM160.3 143h.2zM160.3 143.1h.2zM160.3 143.2h.2zM160.3 143.3h.2zM160.4 143.3h.1zM160.4 143.4h.1zM160.4 143.5h.1zM160.4 143.6h.1zM160.4 143.7h.1zM160.4 143.8h.1zM160.4 143.8h.1zM160.4 143.9h.1z"/>
<path d="M161 140.4h.2zM160.9 140.5h.3zM160.8 140.5h.4zM160.7 140.6h.5zM160.5 140.7h.7zM160.5 140.8h.7zM160.5 140.9h.6zM160.5 141h.6zM160.5 141.1h.6zM160.5 141.1h.6zM160.5 141.2h.6zM160.5 141.3h.6zM160.5 141.4h.6zM160.5 141.5h.5zM160.5 141.6h.5zM160.5 141.6h.5zM160.5 141.7h.5zM160.5 141.8h.5zM160.5 141.9h.5zM160.5 142h.5zM160.5 142.1h.5zM160.5 142.2h.5zM160.5 142.2h.5zM160.5 142.3h.5zM160.5 142.4h.5zM160.5 142.5h.5zM160.5 142.6h.5zM160.5 142.7h.5zM160.5 142.7h.4zM160.5 142.8h.4zM160.5 142.9h.4zM160.5 143h.4zM160.5 143.1h.4zM160.5 143.2h.4zM160.5 143.3h.4zM160.5 143.3h.3zM160.5 143.4h.3zM160.5 143.5h.3zM160.5 143.6h.3zM160.5 143.7h.3zM160.5 143.8h.3zM160.5 143.8h.3zM160.5 143.9h.3zM160.5 144h.2zM160.5 144.1h.2zM160.5 144.2h.2zM160.5 144.3h.2zM160.5 144.4h.2zM160.5 144.4h.2zM160.5 144.5h.2z"/>
</g>
<text font-size="15.6" x="100.6" y="269.5">Втулка</text>
<g font-size="10.9">
<text x="78" y="9.3" transform="rotate(-180 78 9.3)">КНГ 04.13.03</text>
<text x="123" y="248.2">КНГ 04.13.03</text>
</g>
<text font-size="10.6" x="86.4" y="288.2">Сталь 15 ГОСТ 1050-2013</text>
<g font-size="7.8">
<text x="108.5" y="70.3">52</text>
<text x="100.2" y="82.1">35</text>
<text x="59.9" y="91.1">2,5×45°</text>
<text x="66.9" y="119.6" transform="rotate(-90 66.9 119.6)">1</text>
<text x="66.9" y="117.5" transform="rotate(-90 66.9 117.5)">,</text>
<text x="66.9" y="116.4" transform="rotate(-90 66.9 116.4)">5</text>
<text x="66.9" y="125.2" transform="rotate(-90 66.9 125.2)">5</text>
<text x="66.9" y="122.4" transform="rotate(-90 66.9 122.4)">х</text>
<text x="157.9" y="124.9" transform="rotate(-90 157.9 124.9)">4</text>
<text x="157.9" y="121.7" transform="rotate(-90 157.9 121.7)">6</text>
<text x="66.9" y="131.8" transform="rotate(-90 66.9 131.8)">M</text>
<text x="66.9" y="127.9" transform="rotate(-90 66.9 127.9)">3</text>
<text x="157.9" y="127.9" transform="rotate(-90 157.9 127.9)">⌀</text>
<text x="113.3" y="153.1">62</text>
<text x="174.6" y="267.3">0,5</text>
<text x="192.9" y="267.3">1:1</text>
<text x="166" y="287.5">ПТМ-534-3</text>
</g>
<g font-size="5.4">
<text x="12.6" y="46.9" transform="rotate(-90 12.6 46.9)">Перв. примен.</text>
<text x="12.6" y="103.8" transform="rotate(-90 12.6 103.8)">Справ. №</text>
<text x="12.6" y="176.7" transform="rotate(-90 12.6 176.7)">Подп. и дата</text>
<text x="12.6" y="205.8" transform="rotate(-90 12.6 205.8)">Инв. № дубл.</text>
<text x="12.6" y="231.5" transform="rotate(-90 12.6 231.5)">Взам. инв. №</text>
<text x="159.1" y="256.6">Лит.</text>
<text x="173.1" y="256.6">Масса</text>
<text x="188" y="256.6">Масштаб</text>
<text x="12.6" y="261.7" transform="rotate(-90 12.6 261.7)">Подп. и дата</text>
<text x="41.2" y="261.6">№ докум.</text>
<text x="63.6" y="261.6">Подп.</text>
<text x="21" y="266.6">Разраб.</text>
<text x="38.4" y="266.6">Кольцов В.С.</text>
<text x="21" y="271.6">Пров.</text>
<text x="21" y="276.6">Т.контр.</text>
<text x="156.9" y="276.6">Лист</text>
<text x="178" y="276.6">Листов</text>
<text x="198.4" y="276.6">1</text>
<text x="21" y="286.6">Н.контр.</text>
<text x="12.6" y="290.8" transform="rotate(-90 12.6 290.8)">Инв. № подл.</text>
<text x="21" y="291.6">Утв.</text>
<text x="96" y="296.6">Копировал</text>
<text x="166" y="296.6">Формат</text>
<text x="186" y="296.6">A4</text>
</g>
<g font-size="5.3">
<text x="21.1" y="261.6">Изм.</text>
<text x="28.1" y="261.6">Лист</text>
<text x="76.1" y="261.6">Дата</text>
<text x="38.1" y="271.6">Третьяков Д.В.</text>
</g>
</svg>
